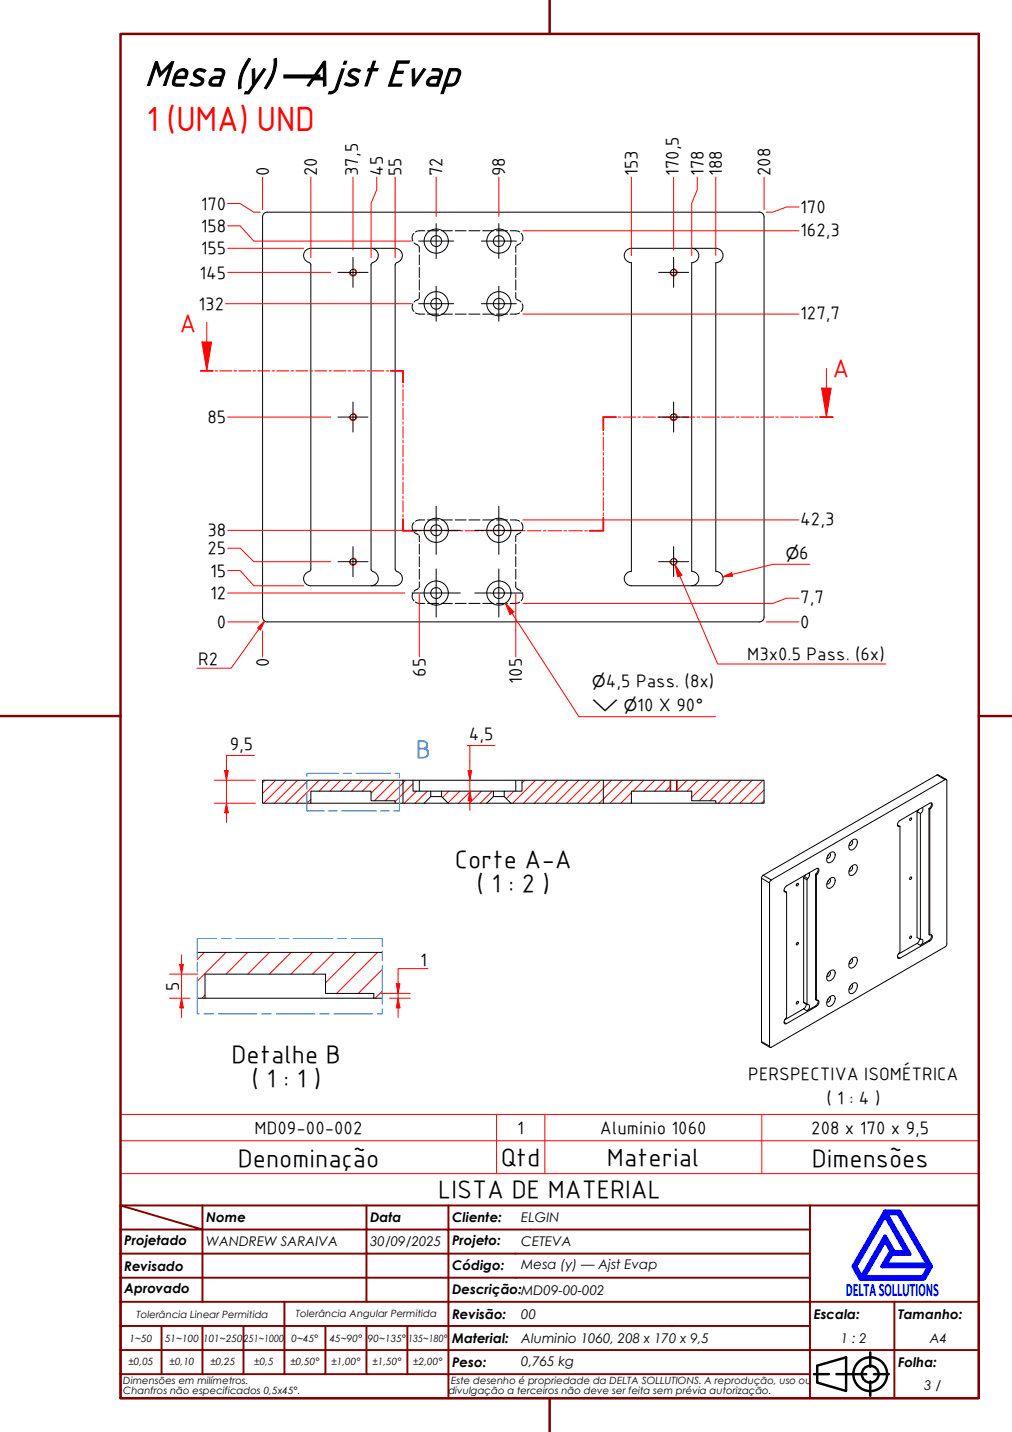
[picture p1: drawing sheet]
<svg xmlns="http://www.w3.org/2000/svg" width="210mm" height="297mm" viewBox="0 0 210 297" stroke-linecap="round" stroke-linejoin="round" font-family="sans-serif">
<!-- layer: Hatch (ABNT) -->
<g fill="none" stroke="#f00" stroke-width=".21">
<path d="M55 161.8l-.5 .6M57.2 161.8l-2.7 2.8M59.5 161.8l-4.8 4.8M61.7 161.8l-4.8 4.8M63.9 161.8l-4.7 4.8M64.5 165.8l-.8 .8M66.2 161.8l-4.8 4.8M68.4 161.8l-2.2 2.3M70.7 161.8l-2.3 2.3M72.9 161.8l-2.2 2.3M75.2 161.8l-2.3 2.3M77.4 161.8l-2.2 2.3"/>
<path d="M79.7 161.8l-2.7 2.7M81.9 161.8l-4.2 4.3M84.1 161.8l-4.2 4.3M85.7 162.6l-3.7 3.7M86.4 164.1l-2.5 2.5M88.6 164.1l-2.5 2.5M93.1 164.1l-1.3 1.3M95.4 164.1l-2.5 2.4M97.6 164.1l-2.5 2.5M99.9 164.1l-2.5 2.5M102.1 164.1l-2.5 2.5M106.6 164.1l-1.6 1.6"/>
<path d="M108.8 161.8l-.5 .6M111.1 161.8l-4.8 4.8M113.3 161.8l-4.7 4.8M115.6 161.8l-4.8 4.8M117.8 161.8l-4.7 4.8M120.1 161.8l-4.8 4.8M122.3 161.8l-4.7 4.8M124.6 161.8l-4.8 4.8M126.8 161.8l-4.8 4.8M129.1 161.8l-4.8 4.8M131 164.4l-2.2 2.2M131.3 161.8l-4.8 4.8"/>
<path d="M133.5 161.8l-2.2 2.3M135.8 161.8l-2.3 2.3M138 161.8l-2.2 2.3M139.1 163l-1.1 1.1M142.5 161.8l-2.2 2.2M144.8 161.8l-2.3 2.3M147 161.8l-3.5 3.6M149.2 161.8l-4.2 4.3M151.5 161.8l-4.2 4.3M153.7 161.8l-4.7 4.8M156 161.8l-4.8 4.8M158.2 161.8l-4.7 4.8"/>
<path d="M158.5 166.1l-.5 .5M158.5 163.9l-2.8 2.7M42.4 197.6l-1.5 1.4M46.9 197.6l-6 5.9M51.4 197.6l-4.5 4.5M55.9 197.6l-4.5 4.5M60.4 197.6l-4.5 4.5M64.9 197.6l-4.6 4.5M69.3 197.6l-4.5 4.5M73.8 197.6l-6.3 6.3M78.3 197.6l-8.5 8.5M42.5 206.4l-.6 .7"/>
<path d="M79.3 205.6l-1.5 1.5M79.3 201.1l-5 5"/>
</g>
<!-- layer: Hidden (ABNT) -->
<g fill="none" stroke="#000" stroke-width=".21">
<path d="M85.9 48.4a1.33 1.33 0 0 0-.3 1.6M85.9 50.4l.9 .5M86.9 51.1l.1 1.2M87 52.9v2M87 55.5v2.1M87 58.1v2.1M88.1 47.9h-1.1l-.8 .2M88.7 47.9h2.3M91.5 47.9h2.3M94.4 47.9h2.3M97.3 47.9h2.2M100.1 47.9h2.3"/>
<path d="M103 47.9h2.3M105.8 47.9h1.2l.8 .2M107 52.9v2M107 55.5v2.1M107 58.1v2.1M107 51.1v1.2M108.1 50.4l-1 .5M108.1 48.4a1.37 1.37 0 0 1 .2 1.6M85.6 63a1.3 1.3 0 0 0 .3 1.6M86.2 64.9l.8 .3h1.1M86.8 62.1l-.9 .6M87 60.7l-.1 1.2"/>
<path d="M88.7 65.2h2.3M91.5 65.2h2.3M94.4 65.2h2.3M97.3 65.2h2.2M100.1 65.2h2.3M103 65.2h2.3M107 60.7v1.2M107.1 62.1l1 .6M107.8 64.9l-.8 .3h-1.2M108.3 63a1.33 1.33 0 0 1-.2 1.6M85.9 108.4a1.32 1.32 0 0 0-.3 1.6M85.9 110.3l.9 .6"/>
<path d="M86.9 111.1l.1 1.2M87 112.9v2M87 115.5v2M87 118.1v2M88.1 107.9h-1.1l-.8 .2M88.7 107.9h2.3M91.5 107.9h2.3M94.4 107.9h2.3M97.3 107.9h2.2M100.1 107.9h2.3M103 107.9h2.3M105.8 107.9h1.2l.8 .2"/>
<path d="M107 112.9v2M107 115.5v2M107 118.1v2M107 111.1v1.2M108.1 110.3l-1 .6M108.1 108.4a1.36 1.36 0 0 1 .2 1.6M85.6 123a1.32 1.32 0 0 0 .3 1.6M86.2 124.9l.8 .3h1.1M86.8 122.1l-.9 .6M87 120.7l-.1 1.2M88.7 125.2h2.3M91.5 125.2h2.3"/>
<path d="M94.4 125.2h2.3M97.3 125.2h2.2M100.1 125.2h2.3M103 125.2h2.3M107 120.7v1.2M107.1 122.1l1 .6M107.8 124.9l-.8 .3h-1.2M108.3 123a1.36 1.36 0 0 1-.2 1.6"/>
</g>
<!-- layer: Visible (ABNT) -->
<g fill="none" stroke="#000" stroke-width=".21">
<path d="M55.5 44h102M64.5 54.9v63.2l-.4 .4M77 54.9v63.2l.3 .4M77 51.5a1.49 1.49 0 0 1 1.5 1.3 1.49 1.49 0 0 1-1.2 1.6M77.3 54.5l-.3 .4M82 54.9v63.2l.4 .4M82 54.9a.82 .82 0 0 1 .7-.6 1.49 1.49 0 0 0 .7-1.7 1.49 1.49 0 0 0-1.4-1.1h-17.5a1.54 1.54 0 0 0-1.5 1.5 1.54 1.54 0 0 0 1.3 1.6l.2 .3M143.5 51.5a1.49 1.49 0 0 1 1.4 1.5 1.49 1.49 0 0 1-1.4 1.5v64M157.5 44a1.01 1.01 0 0 1 1 1v83a.97 .97 0 0 1-1 1h-102a1.01 1.01 0 0 1-1-1v-83a1.01 1.01 0 0 1 1-1M64.1 118.6a1.49 1.49 0 0 0-1.1 1.6 1.49 1.49 0 0 0 1.5 1.3h17.5a1.49 1.49 0 0 0 1.4-1.3 1.49 1.49 0 0 0-1.1-1.6M77.3 118.6a1.49 1.49 0 0 1 1.2 1.6 1.49 1.49 0 0 1-1.5 1.3M131 118.5v-64a1.49 1.49 0 0 1-1.5-1.5 1.49 1.49 0 0 1 1.5-1.5h17.5a1.49 1.49 0 0 1 1.5 1.5 1.49 1.49 0 0 1-1.5 1.5v64"/>
<path d="M131 118.5a1.49 1.49 0 0 0-1.5 1.5 1.49 1.49 0 0 0 1.5 1.5h17.5a1.49 1.49 0 0 0 1.5-1.5 1.49 1.49 0 0 0-1.5-1.5M143.5 118.5a1.49 1.49 0 0 1 1.4 1.5 1.49 1.49 0 0 1-1.4 1.5M54.5 161.8h29.1v4.8h-1.6v-.5h-5v-2h-12.5v2.5h-10zM64.5 166.6h17.5M83.6 161.8h2.1M83.6 166.6h41.5M85.7 161.8v2.3h3.6v1.1M85.7 161.8h22.6M87 161.8v2.3M89.3 165.2l-1.3 1.4M89.3 164.1h2.3M89.3 165.2h2.3"/>
<path d="M91.6 165.2v-1.1h10.7v1.1M91.6 165.2l1.4 1.4M102.3 165.2l-1.3 1.4M102.3 164.1h2.3M102.3 165.2h2.3M104.6 165.2l1.4 1.4M107 161.8v2.3M125.1 161.8h-16.8v2.3h-3.7v1.1M125.1 161.8v4.8M125.1 161.8h15.2M131 166.6h17.5M139.1 161.8v2.3h-8.1v2.5h-5.9"/>
<path d="M139.1 164.1h1.2M140.3 161.8h18.2v4.8h-10v-.5h-5v-2h-3.2zM171.8 177.3l-.2 .3M172 177a.65 .65 0 0 1 .9-.3 .65 .65 0 0 1 .3 .9 1.32 1.32 0 0 1-1.5 1.3l-.2-.4v-.6zM172 177a.55 .55 0 0 1 .1 .7 .55 .55 0 0 1-.6 .3M176.4 174.7l-.2 .3M176.4 180l-.2 .3M176.6 179.7a.65 .65 0 0 1 .9-.3 .65 .65 0 0 1 .3 .9 1.32 1.32 0 0 1-1.5 1.2l-.2-.6zM176.6 174.4a.65 .65 0 0 1 .9-.3 .65 .65 0 0 1 .3 .9 1.32 1.32 0 0 1-1.5 1.2l-.2-.7 .2-.6zM176.7 174.4a.56 .56 0 0 1 0 .7 .56 .56 0 0 1-.6 .2M176.7 179.7a.56 .56 0 0 1 0 .7 .56 .56 0 0 1-.6 .2M186.1 171.1l.6 .3v26.1a.7 .7 0 0 0-.6 .6 .7 .7 0 0 0 .4 .7h.2"/>
<path d="M190.2 168.3l.7 .4v26.2l-.7-.4zM190.6 167.9l-.4 .4M191.3 167.5l.1 .3-.1 .4-.4 .5M192.7 167.7l.1 .1v26.2l-.1-.1zM192.8 167.8a.7 .7 0 0 0 .6-.5 .7 .7 0 0 0-.4-.8l-6.3 3.7a.7 .7 0 0 0-.6 .6 .7 .7 0 0 0 .4 .7l.2-.1M193.1 166.5v.7l-.4 .5M194.4 160.7h.2l1.7 1M194.4 160.7l-36.1 20.9M194.4 160.7l1.6 1M196 161.7h.3l.1 .2v33.9l-.2 .5-36.2 20.9-.3 .1-.1-.3M196 161.7l-36 20.8M40.9 197.6h38.4"/>
<path d="M157.9 182.2v33.9M157.9 182.2l1.7 .9M158.3 181.6l-.4 .6M158.3 181.6l1.7 .9M159.6 183.1v33.9l-1.7-.9M160 182.5l-.4 .6M162.6 184.8l.5 .2M162.6 184.8l.4 .2M163 185l.2 .2-.1 25.8a1.06 1.06 0 0 0-.3 1.4l.4-.1M165.3 183.3l.3 .1-.4 .4v-.3zM165.3 195.5h.2l.1 .1-.1 .3-.3 .1v-.2zM166.7 182.1l.7 .4"/>
<path d="M166.7 182.1v25.8M166.8 181.8l-.1 .3M166.8 181.8l.7 .4M167.1 181.5l-.3 .3M167.4 182.5v25.8M167.5 182.2l-.1 .3M167.8 181.1l.1 .5-.4 .6M169.2 181.5l.1 .1M169.2 181.5v25.7M169.3 181.2l-.1 .3M169.3 181.2l.2 .1M169.3 181.6v25.8"/>
<path d="M169.5 181.3l-.2 .3M169.5 181.3l.4-.7-.1-.4-.3-.1-6.3 3.7-.5 .5a.49 .49 0 0 0 .2 .7h.1M169.6 180.1l.1 .5-.4 .6M171.8 182.6l-.2 .4M172 182.4a.65 .65 0 0 1 .9-.4 .65 .65 0 0 1 .3 .9 1.32 1.32 0 0 1-1.5 1.3l-.2-.7 .2-.6zM172 182.4a.55 .55 0 0 1 .1 .6 .55 .55 0 0 1-.6 .3M176.4 199.2l-.2 .3M176.6 198.9a.65 .65 0 0 1 .9-.3 .65 .65 0 0 1 .3 .9 1.29 1.29 0 0 1-1.5 1.2l-.2-.4v-.6zM176.7 198.9a.56 .56 0 0 1 0 .7 .56 .56 0 0 1-.6 .2M190.2 195.7l.7 .4M190.2 195.7l-3.9 2.3M190.7 194.8l-.2 .6-.3 .3"/>
<path d="M190.9 194.9l.2-.1a.7 .7 0 0 1 .3 .7 .7 .7 0 0 1-.5 .6M192.7 195.1l.1 .1-6.1 3.6-.6-.4M192.7 195.1l-1.8 1M192.8 194l.2-.1a.7 .7 0 0 1 .4 .7 .7 .7 0 0 1-.6 .6M193.1 193.9v.6l-.4 .6M40.9 207.1h1.6M42.5 202.1h25v4h10v1h-35zM77.5 207.1h1.8M157.9 216.1l.2 .2 1.6 1M162.6 212l.6 .3M165.3 207.8l.3 .1-.1 .3-.3 .1v-.2zM166.7 207.9l.7 .5"/>
<path d="M166.7 207.9l.7 .4M166.7 209.3l.7 .4M166.7 209.3l-3.9 2.2M167.2 208.2v.5l-.5 .6M167.4 208.3a.59 .59 0 0 1 .5 .4 .59 .59 0 0 1-.2 .6l-.3 .4M169.2 207.2l.2 .3M169.2 207.2l.1 .2M169.2 208.7l-1.8 1M169.2 208.7l.1 .1M169.3 207.4l.4 .1a.79 .79 0 0 1-.4 1.3M169.3 208.8l-6.1 3.5M169.6 207.5v.6l-.4 .6"/>
<path d="M171.8 207.1l-.2 .3M171.8 201.8l-.2 .3M172 201.5a.65 .65 0 0 1 .9-.3 .65 .65 0 0 1 .3 .9 1.32 1.32 0 0 1-1.5 1.3l-.2-.7zM172 206.8a.65 .65 0 0 1 .9-.3 .65 .65 0 0 1 .3 .9 1.29 1.29 0 0 1-1.5 1.3l-.2-.4v-.6zM172 206.8a.55 .55 0 0 1 .1 .7 .55 .55 0 0 1-.6 .3M172 201.5a.55 .55 0 0 1 .1 .7 .55 .55 0 0 1-.6 .3M176.4 204.5l-.2 .3M176.6 204.2a.65 .65 0 0 1 .9-.3 .65 .65 0 0 1 .3 .9 1.32 1.32 0 0 1-1.5 1.2l-.2-.7 .2-.6zM176.7 204.2a.57 .57 0 0 1 0 .7 .57 .57 0 0 1-.6 .2"/>
<circle cx="73.2" cy="56.5" r=".62"/>
<circle cx="90.5" cy="50" r="2.51"/>
<circle cx="90.5" cy="50" r="1.13"/>
<circle cx="103.5" cy="50" r="2.51"/>
<circle cx="103.5" cy="50" r="1.13"/>
<circle cx="139.7" cy="56.5" r=".62"/>
<circle cx="90.5" cy="63" r="2.51"/>
<circle cx="90.5" cy="63" r="1.13"/>
<circle cx="103.5" cy="63" r="2.51"/>
<circle cx="103.5" cy="63" r="1.13"/>
<circle cx="73.2" cy="86.5" r=".62"/>
<circle cx="139.7" cy="86.5" r=".62"/>
<circle cx="73.2" cy="116.5" r=".62"/>
<circle cx="90.5" cy="110" r="2.51"/>
<circle cx="90.5" cy="110" r="1.13"/>
<circle cx="103.5" cy="110" r="2.51"/>
<circle cx="103.5" cy="110" r="1.13"/>
<circle cx="139.7" cy="116.5" r=".62"/>
<circle cx="90.5" cy="123" r="2.51"/>
<circle cx="90.5" cy="123" r="1.13"/>
<circle cx="103.5" cy="123" r="2.51"/>
<circle cx="103.5" cy="123" r="1.13"/>
<circle cx="188.9" cy="170" r=".23"/>
<circle cx="188.9" cy="194.5" r=".23"/>
<circle cx="188.9" cy="182.2" r=".24"/>
</g>
<!-- layer: Visible Narrow (ABNT) -->
<path d="M73.4 55.8a.75 .75 0 0 1 .6 .8 .75 .75 0 0 1-.9 .7 .75 .75 0 0 1-.6-.9M139.8 55.8a.75 .75 0 0 1 .7 .8 .75 .75 0 0 1-.9 .7 .75 .75 0 0 1-.6-.9M73.4 85.8a.75 .75 0 0 1 .6 .8 .75 .75 0 0 1-.9 .6 .75 .75 0 0 1-.6-.8M139.8 85.8a.75 .75 0 0 1 .7 .8 .75 .75 0 0 1-.9 .6 .75 .75 0 0 1-.6-.8M73.4 115.8a.75 .75 0 0 1 .6 .8 .75 .75 0 0 1-.9 .6 .75 .75 0 0 1-.6-.8M139.8 115.8a.75 .75 0 0 1 .7 .8 .75 .75 0 0 1-.9 .6 .75 .75 0 0 1-.6-.8M139 161.8v2.3M140.5 161.8v2.3" fill="none" stroke="#f00" stroke-width=".21"/>
<path d="M25 236.6h178v-5.4h-178v12.2M103 231.2v12.2M113 231.2v12.2M158 231.2v12.2M203 236.6v6.8h-178M25 243.4v6.6h178v-6.6" fill="none" stroke="#f00" stroke-width=".21"/>
<!-- layer: Linha Corte (ABNT) -->
<g fill="none" stroke="#f00" stroke-width=".21">
<path d="M41.6 76.9h2.5M42.9 70.9v6M44.6 76.9h.5M45.6 76.9h2.5M48.5 76.9h.6M49.5 76.9h2.5M52.5 76.9h.5M53.5 76.9h2.5M56.4 76.9h.6M57.4 76.9h2.5M60.4 76.9h.5M61.4 76.9h2.5"/>
<path d="M64.3 76.9h.6M65.3 76.9h2.5M68.3 76.9h.5M69.2 76.9h2.6M72.2 76.9h.5M73.2 76.9h2.5M76.1 76.9h.6M77.1 76.9h2.5M80.1 76.9h.5M81.1 76.9h2.5v2.4M83.6 79.8v.5M83.6 80.8v2.4"/>
<path d="M83.6 83.6v.6M83.6 84.6v2.4M83.6 87.5v.5M83.6 88.5v2.4M83.6 91.3v.6M83.6 92.3v2.4M83.6 95.2v.5M83.6 96.2v2.4M83.6 99v.6M83.6 100v2.4M125.1 89.7v.5M125.1 90.7v2.7"/>
<path d="M125.1 93.9v.5M125.1 94.9v2.7M125.1 98v.6M125.1 99v2.8M127.8 86.5h-2.7v2.7M128.2 86.5h.6M129.2 86.5h2.7M132.3 86.5h.5M133.3 86.5h2.7M136.4 86.5h.5M137.4 86.5h2.6M140.5 86.5h.5"/>
<path d="M141.5 86.5h2.6M144.6 86.5h.5M145.6 86.5h2.6M148.7 86.5h.5M149.6 86.5h2.7M152.7 86.5h.6M153.7 86.5h2.7M156.8 86.5h.6M157.8 86.5h2.7M160.9 86.5h.6M161.9 86.5h2.6M165 86.5h.5"/>
<path d="M166 86.5h2.6M169.1 86.5h.5M170.1 86.5h2.6M83.6 102.9v.5M83.6 103.9v2.3M83.6 106.7v.5M83.6 107.7v2.4h2.8M86.9 110.1h.5M87.9 110.1h2.8M91.2 110.1h.5M92.2 110.1h2.8M95.5 110.1h.5"/>
<path d="M96.5 110.1h2.8M99.8 110.1h.5M100.8 110.1h2.8M104.1 110.1h.5M105.1 110.1h2.8M108.4 110.1h.5M109.4 110.1h2.8M112.7 110.1h.5M113.7 110.1h2.8M117 110.1h.5M118 110.1h2.8M121.3 110.1h.5"/>
<path d="M125.1 107.4v2.7h-2.8M125.1 102.2v.6M125.1 103.2v2.7M125.1 106.4v.5"/>
</g>
<path d="M41.6 76.9h2.5M81.1 76.9h2.5v2.4M127.8 86.5h-2.7v2.7M170.1 86.5h2.6M83.6 107.7v2.4h2.8M125.1 107.4v2.7h-2.8" fill="none" stroke="#f00" stroke-width=".36"/>
<path d="M41.9 70.9h2l-1 6z" fill="#f00"/>
<path d="M41.9 70.9h2l-1 6zM42.9 66.9v4M171.4 80.5v6" fill="none" stroke="#f00" stroke-width=".21"/>
<path d="M170.4 80.5h2l-1 6z" fill="#f00"/>
<path d="M171.4 76.4v4.1M170.4 80.5h2l-1 6z" fill="none" stroke="#f00" stroke-width=".21"/>
<!-- layer: Detail Boundary (ABNT) -->
<path d="M63.7 164.6v3.6h3.6M63.7 161.9v1.8M68.2 168.2h1.8M70.3 160.4h-6.6v.6M70.9 168.2h7.2M71.1 160.4h1.8M73.9 160.4h7.1M79 168.2h1.8M81.9 160.4h.9v.9M82.8 162.2v6h-1.1" fill="none" stroke="#0080ff" stroke-width=".21"/>
<!-- layer: Borda A3/A4 (ABNT) -->
<path d="M25 7h178v283h-178zM114 0v7M0 148.5h25M203 148.5h7M114 290v7" fill="none" stroke="#800000" stroke-width=".51"/>
<path d="M183.6 257.3l1.2 2.2-1.8 3.2h9.7l-1.3 2.2h-12.2zM183.6 252.1l4.4 7.6h-2.6l-1.8-3.2-4.9 8.4-1.3-2.2zM183.6 251.3h3l6.5 11.4-1.5 2.6h-13.1l-1.5-2.6zM183.8 251.7h2.5l6.2 10.6h-8.8l1.3-2.2h3.7zM185 259.7h.2l-.1 .2z" fill="none" stroke="#00f" stroke-width=".8"/>
<!-- layer: 0 -->
<path d="M178.5 265.3h13.1" fill="none" stroke="#000" stroke-width=".21"/>
<g fill="none" stroke="#800000" stroke-width=".4">
<path d="M25 250l17 5h-17M25 250h178v40h-178zM42 255h34v5h17M42 255v15M42 250v5M76 250v5h17v5M93 250v5h75M168 250v20h-143M25 260h51v10M25 275h17M33.5 275v10M50.5 275h-8.5v10"/>
<path d="M59 270v15h-8.5M67.5 275v10h-8.5M76 275v10h8.5M84.5 275v10M93 275h-42.5v10M93 260v5h-68M93 275v10h75M93 260h75M93 275h75M168 265h-75v10M185.5 270v10h17.5M203 270h-35v10h17.5v10"/>
<path d="M25 285h25.5M25 280h143v10M67.5 285h8.5M84.5 285h8.5v5"/>
</g>
<g fill="none" stroke="#000" stroke-width=".51">
<path d="M168.8 285h3.1M169.5 283.3l6-1.8v7l-6-1.7zM173.5 285h6.2M180.5 280.5v3M180.5 286.5v3M181.3 285h3"/>
<circle cx="180.5" cy="285" r="3.5"/>
<circle cx="180.5" cy="285" r="1.75"/>
</g>
<!-- layer: Marca de centro (ISO) -->
<g fill="none" stroke="#000" stroke-width=".21">
<path d="M70.1 56.5h6.2M73.2 53.4v6.2M86.8 50h7.3M90.5 59.4v7.2M90.5 46.4v7.2M99.8 50h7.3M103.5 59.4v7.2M103.5 46.4v7.2M136.6 56.5h6.2M139.7 53.4v6.2M86.8 63h7.3M99.8 63h7.3"/>
<path d="M70.1 86.5h6.2M73.2 83.4v6.2M136.6 86.5h6.2M139.7 83.4v6.2M70.1 116.5h6.2M73.2 113.4v6.2M85.5 110h10M90.5 105v10M90.5 118v10M98.5 110h10M103.5 105v10M103.5 118v10"/>
<path d="M136.6 116.5h6.2M139.7 113.4v6.2M85.5 123h10M98.5 123h10"/>
</g>
<g fill="none" stroke="#f00" stroke-width=".21">
<path d="M54.5 36.8v6.7M64.5 36.8v16.7M73.2 36.8v15.1M78.1 36.8v2.5l-1.1 2.9v11.3M82 36.8v16.7M90.5 36.8v8.1M103.5 36.8v8.1M131 36.8v16.2M139.7 36.8v15.1M144.6 36.8v2.5l-1.1 2.9v10.8M148.5 36.8v16.2M158.5 36.8v6.7"/>
<path d="M47.2 56.5h21.4M47.2 51.5h15.8M47.2 46.8h2.6l2.8 3.2h32.7M47.2 42.2h2.6l2.8 1.8h1.4M46.7 63h38.6M47.2 86.5h21.4M47.2 113.7h2.6l2.8 2.8h16M47.2 110h36.8M47.2 118.3h2.6l2.8 3.2h10.4M47.2 123h36.8M47.2 129h6.5"/>
</g>
<path d="M140 117.2l1 2.3" fill="none" stroke="#f00" stroke-width=".21"/>
<path d="M140 117.2l1.5 2.1-1 .4z" fill="#f00"/>
<path d="M140 117.2l1.5 2.1-1 .4zM141 119.5l7.9 18.2h34.9M104.8 125.1l1.4 2.1" fill="none" stroke="#f00" stroke-width=".21"/>
<path d="M104.8 125.1l1.8 1.8-.8 .6z" fill="#f00"/>
<path d="M104.8 125.1l1.8 1.8-.8 .6zM106.2 127.2l13.9 21.5h28.3" fill="none" stroke="#f00" stroke-width=".21"/>
<path d="M108.5 47.9h57.2M165.7 42.9h-2.6l-2.8 1.1h-1.3M108.5 65.2h57.2M108.5 107.9h57.2M54.5 130.9v5.4M87 123.2v13.1M107 123.2v13.1M159 129h6.7M165.7 124.1h-2.6l-2.8 1.1h-51.8M97.5 159.9v1.9" fill="none" stroke="#f00" stroke-width=".21"/>
<path d="M97.1 159.9h.7l-.3 1.9z" fill="#f00"/>
<path d="M97.1 159.9h.7l-.3 1.9zM97.5 164.1v2" fill="none" stroke="#f00" stroke-width=".21"/>
<path d="M97.5 164.1l.3 2h-.7z" fill="#f00"/>
<path d="M102.7 154.7h-5.7h.5v5.2M97.5 164.1l.3 2h-.7zM97.5 161.8v2.3M97.5 166.1v2M37.7 207.1v2" fill="none" stroke="#f00" stroke-width=".21"/>
<!-- layer: Detail Boundary (ABNT) -->
<g fill="none" stroke="#0080ff" stroke-width=".21">
<path d="M40.9 199.7v2M44.9 194.7h-4v4M45.9 194.7h2M48.9 194.7h8M57.9 194.7h2M60.9 194.7h8M69.9 194.7h2M72.9 194.7h6.4v1.6M79.3 197.3v2M40.9 202.7v7.6h.4M42.3 210.3h2M45.3 210.3h8"/>
<path d="M54.3 210.3h2M57.3 210.3h8M66.3 210.3h2M69.3 210.3h8M79.3 209.3v1h-1M79.3 200.3v8"/>
</g>
<path d="M37.7 207.1l.3 2h-.7z" fill="#f00"/>
<path d="M37.7 207.1l.3 2h-.7zM37.7 200.1v2" fill="none" stroke="#f00" stroke-width=".21"/>
<path d="M37.3 200.1h.7l-.3 2z" fill="#f00"/>
<path d="M37.7 198.1v2M35.2 207.1h4.2M35.2 202.1h5.8M37.3 200.1h.7l-.3 2zM37.7 202.1v5M37.7 209.1v2M82.6 207.1v2" fill="none" stroke="#f00" stroke-width=".21"/>
<path d="M82.6 207.1l.4 2h-.8z" fill="#f00"/>
<path d="M82.6 207.1l.4 2h-.8zM82.6 204.1v2" fill="none" stroke="#f00" stroke-width=".21"/>
<path d="M82.2 204.1h.8l-.4 2z" fill="#f00"/>
<path d="M151.9 119.2l-2 .4M79 206.1h6.1M80.8 207.1h4.3M82.2 204.1h.8l-.4 2zM82.6 206.1v1M82.6 209.1v2M88.8 200.9h-6.2v3.2" fill="none" stroke="#f00" stroke-width=".21"/>
<path d="M149.9 119.6l1.9-.8 .2 .7z" fill="#f00"/>
<path d="M149.9 119.6l1.9-.8 .2 .7zM168 117.1h-7.7l-8.4 2.1M54.9 128.8l-1.2 1.7" fill="none" stroke="#f00" stroke-width=".21"/>
<path d="M53.4 130.2l1.5-1.4-.9 1.9z" fill="#f00"/>
<path d="M53.4 130.2l1.5-1.4-.9 1.9zM53.7 130.5l-5.8 8.1h-7M47 159.9v1.9" fill="none" stroke="#f00" stroke-width=".21"/>
<path d="M46.6 159.9h.7l-.3 1.9z" fill="#f00"/>
<path d="M46.6 159.9h.7l-.3 1.9zM47 166.6v2" fill="none" stroke="#f00" stroke-width=".21"/>
<path d="M47 166.6l.3 2h-.7z" fill="#f00"/>
<path d="M52.8 156.7h-5.8v3.2M44.5 161.8h8.5M44.5 166.6h8.5M47 166.6l.3 2h-.7zM47 161.8v4.8M47 168.6v2" fill="none" stroke="#f00" stroke-width=".21"/>
<text font-size="81.9" fill="#fff" x="188.7" y="289">.</text>
<text font-size="8.1" x="30" y="17.8">Mesa (y) —Ajst Evap</text>
<text font-size="7" fill="#f00" x="30.4" y="27.1">1 (UMA) UND</text>
<g font-size="5.4" fill="#f00">
<text x="37.3" y="68.9">A</text>
<text x="172.7" y="78.2">A</text>
</g>
<text font-size="5.4" fill="#0080ff" x="86.3" y="157.2">B</text>
<g font-size="5.4">
<text x="94.3" y="180.1">Corte A-A</text>
<text x="98.8" y="185.1">( 1 : 2 )</text>
<text x="48" y="220.4">Detalhe B</text>
<text x="52.1" y="225.4">( 1 : 1 )</text>
<text x="49.3" y="242">Denominação</text>
<text x="103.9" y="241.8">Qtd</text>
<text x="125.9" y="241.8">Material</text>
<text x="168.4" y="242">Dimensões</text>
<text x="90.9" y="248.5">LISTA DE MATERIAL</text>
</g>
<g font-size="3.9">
<text x="55.7" y="36.5" transform="rotate(-90 55.7 36.5)">0</text>
<text x="65.7" y="36.5" transform="rotate(-90 65.7 36.5)">20</text>
<text x="74.2" y="36.5" transform="rotate(-90 74.2 36.5)">37,5</text>
<text x="79.4" y="36.5" transform="rotate(-90 79.4 36.5)">45</text>
<text x="83.2" y="36.5" transform="rotate(-90 83.2 36.5)">55</text>
<text x="91.7" y="36.5" transform="rotate(-90 91.7 36.5)">72</text>
<text x="104.7" y="36.5" transform="rotate(-90 104.7 36.5)">98</text>
<text x="132.2" y="36.5" transform="rotate(-90 132.2 36.5)">153</text>
<text x="140.7" y="36.5" transform="rotate(-90 140.7 36.5)">170,5</text>
<text x="145.9" y="36.5" transform="rotate(-90 145.9 36.5)">178</text>
<text x="149.7" y="36.5" transform="rotate(-90 149.7 36.5)">188</text>
<text x="159.7" y="36.5" transform="rotate(-90 159.7 36.5)">208</text>
<text x="41.7" y="43.5">170</text>
<text x="166" y="44.2">170</text>
<text x="41.7" y="52.8">155</text>
<text x="41.7" y="48.1">158</text>
<text x="166" y="48.9">162,3</text>
<text x="41.4" y="57.8">145</text>
<text x="41.2" y="64.3">132</text>
<text x="166" y="66.2">127,7</text>
<text x="43.1" y="87.8">85</text>
<text x="43.1" y="111.3">38</text>
<text x="166" y="108.8">42,3</text>
<text x="43.1" y="115">25</text>
<text x="43.6" y="119.6">15</text>
<text x="165.8" y="115.9">6</text>
<text x="43.6" y="124.3">12</text>
<text x="166" y="125.1">7,7</text>
<text x="45" y="130.3">0</text>
<text x="166" y="130.3">0</text>
<text x="155" y="136.9">M3x0.5 Pass. (6x)</text>
<text x="41.1" y="138">R2</text>
<text x="55.7" y="138.5" transform="rotate(-90 55.7 138.5)">0</text>
<text x="88.2" y="140.4" transform="rotate(-90 88.2 140.4)">65</text>
<text x="108.2" y="141.8" transform="rotate(-90 108.2 141.8)">105</text>
<text x="125.6" y="142.5">4,5 Pass. (8x)</text>
<text x="132.2" y="147.5">10 X 90°</text>
<text x="47.6" y="155.6">9,5</text>
<text x="97.2" y="153.6">4,5</text>
<text x="87.1" y="200.4">1</text>
<text x="37.1" y="205.5" transform="rotate(-90 37.1 205.5)">5</text>
<text x="155.2" y="224">PERSPECTIVA ISOMÉTRICA</text>
<text x="171.4" y="229">( 1 : 4 )</text>
<text x="52.8" y="235.2">MD09-00-002</text>
<text x="107.3" y="235.2">1</text>
<text x="124.4" y="235.2">Aluminio 1060</text>
<text x="168.3" y="235.2">208 x 170 x 9,5</text>
</g>
<text font-size="3.9" fill="#00f" x="175.4" y="268.8">DELTASOLLUTIONS</text>
<g font-size="3.3">
<text x="163" y="115.9">⌀</text>
<text x="122.8" y="142.5">⌀</text>
<text x="122.8" y="147.5">⌵ ⌀</text>
</g>
<g font-size="2.8">
<text x="42.8" y="253.5">Nome</text>
<text x="76.8" y="253.5">Data</text>
<text x="93.8" y="253.6">Cliente:</text>
<text x="108.1" y="253.5">ELGIN</text>
<text x="25.8" y="263.6">Revisado</text>
<text x="25.8" y="258.3">Projetado</text>
<text x="42.8" y="258.5">WANDREW SARAIVA</text>
<text x="76.8" y="258.4">30/09/2025</text>
<text x="93.8" y="263.4">Código:</text>
<text x="93.8" y="258.3">Projeto:</text>
<text x="108.1" y="263.3">Mesa (y) — Ajst Evap</text>
<text x="108.1" y="258.5">CETEVA</text>
<text x="25.8" y="268.3">Aprovado</text>
<text x="93.8" y="268.3">Descrição:MD09-00-002</text>
<text x="93.8" y="273.6">Revisão:</text>
<text x="108.1" y="273.5">00</text>
<text x="168.8" y="273.5">Escala:</text>
<text x="186.3" y="273.5">Tamanho:</text>
<text x="93.8" y="278.6">Material:</text>
<text x="108.1" y="278.5">Aluminio 1060, 208 x 170 x 9,5</text>
<text x="174.4" y="278.5">1 : 2</text>
<text x="192.8" y="278.6">A4</text>
<text x="93.8" y="283.5">Peso:</text>
<text x="108.1" y="283.3">0,765 kg</text>
<text x="186.3" y="283.5">Folha:</text>
<text x="191.7" y="288.4">3 / 3</text>
</g>
<g font-size="2.1">
<text x="28.3" y="273.3">Tolerância Linear Permitida</text>
<text x="61.4" y="273.1">Tolerância Angular Permitida</text>
<text x="26.9" y="278.3">1~50</text>
<text x="34.2" y="278.3">51~100</text>
<text x="42.1" y="278.3">101~250</text>
<text x="50.5" y="278.3">251~1000</text>
<text x="60.5" y="278.3">0~45°</text>
<text x="68.4" y="278.3">45~90°</text>
<text x="76.3" y="278.3">90~135°</text>
<text x="84.7" y="278.3">135~180°</text>
<text x="25.6" y="287.1">Dimensões em milímetros.</text>
<text x="26.6" y="283.2">±0,05</text>
<text x="35.2" y="283.2">±0,10</text>
<text x="43.6" y="283.2">±0,25</text>
<text x="52.7" y="283.2">±0,5</text>
<text x="60.2" y="283.2">±0,50°</text>
<text x="68.7" y="283.2">±1,00°</text>
<text x="77.2" y="283.2">±1,50°</text>
<text x="85.7" y="283.2">±2,00°</text>
<text x="93.6" y="287.1">Este desenho é propriedade da DELTA SOLLUTIONS. A reprodução, uso ou</text>
<text x="25.6" y="289.2">Chanfros não especificados 0,5x45°.</text>
<text x="93" y="289.2">divulgação a terceiros não deve ser feita sem prévia autorização.</text>
</g>
</svg>
